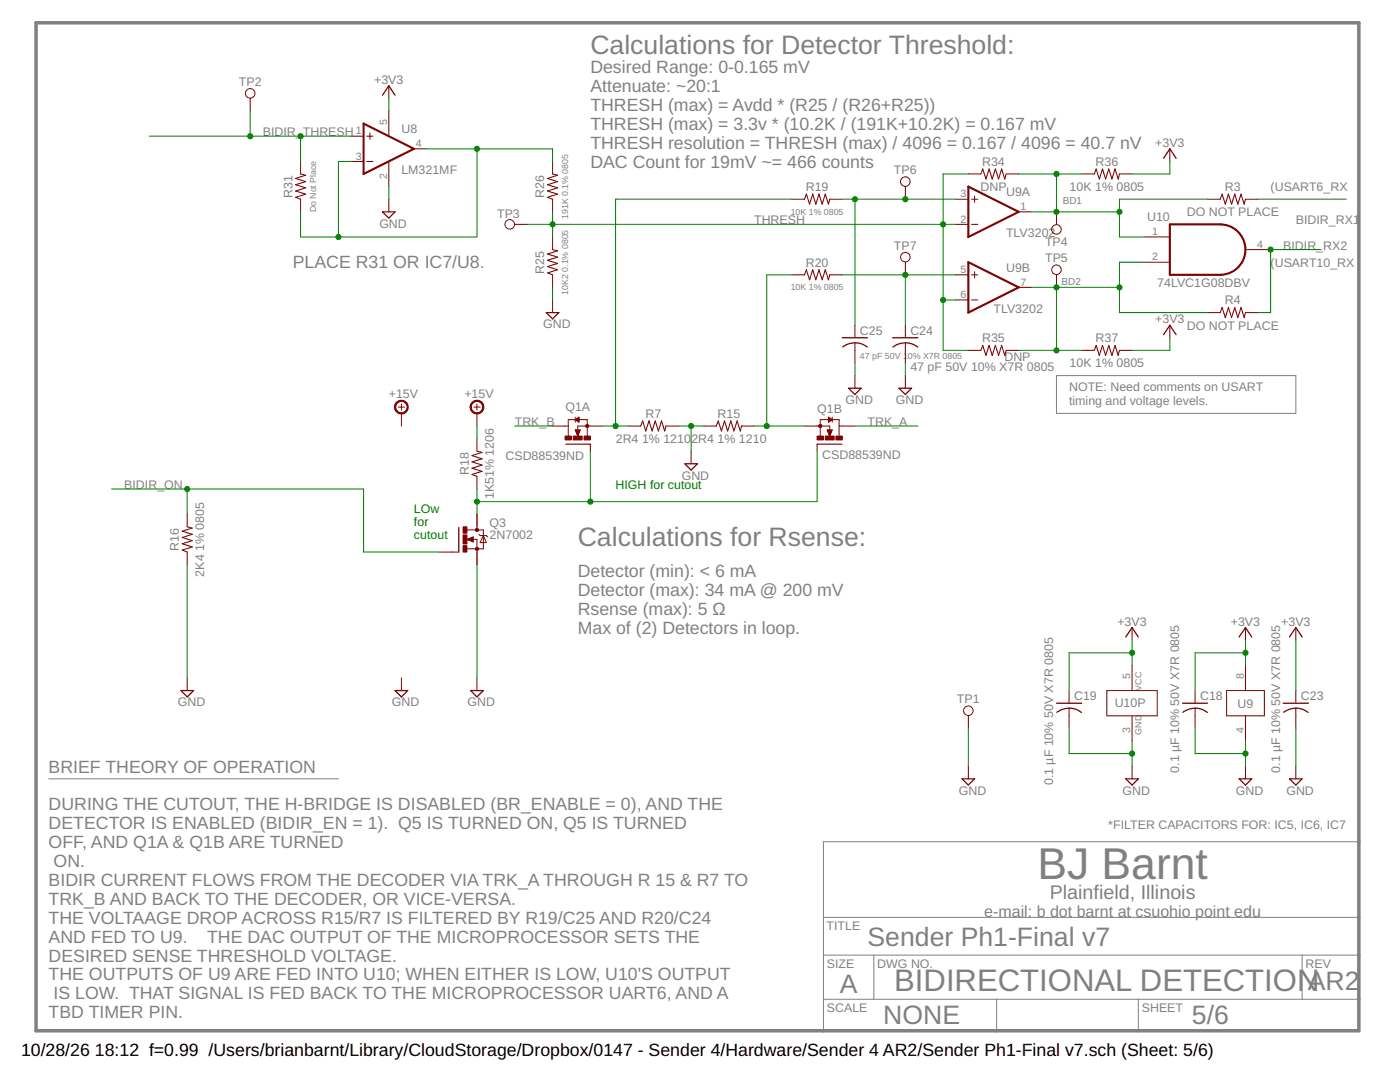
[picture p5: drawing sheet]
<svg xmlns="http://www.w3.org/2000/svg" width="279mm" height="216mm" viewBox="0 0 279 216" stroke-linecap="round" stroke-linejoin="round" font-family="sans-serif">
<path d="M210.8 75h47.8v7.5h-47.8zM9.7 155.4h57.8M271.2 168h-106.9v37.7M164.3 199.4h106.9M164.3 190.6h106.9M164.3 183h106.9M174.4 190.6v8.8M198.9 199.4v6.3M227.2 199.4v6.3M259.9 190.6v8.8" fill="none" stroke="#808080" stroke-width=".2"/>
<path d="M7.2 4.6h264v201.1h-264z" fill="none" stroke="#808080" stroke-width=".7"/>
<g fill="none" stroke="#800000" stroke-width=".2">
<path d="M49.9 19.6v2.6M77.6 17.1v2.5M60 32.2v2.5M60 39.8v2.5M70 27.2h2.6M70 32.2h2.6M73.2 27.2h1.2M73.2 32.2h1.2M73.8 26.5v1.3M77.6 22.2v5M77.6 32.2v5M77.6 39.8v2.5"/>
<path d="M82.6 29.7h2.5M110.3 32.2v2.5M110.3 39.8v2.5M158.1 39.8h2.4M165.6 39.8h2.5M180.7 37.2v2.6M190.7 39.8h2.6M193.3 34.7h2.4M193.9 39.8h1.2M194.5 39.1v1.3M200.8 34.7h2.5M215.9 34.7h2.5"/>
<path d="M223.4 34.7h2.5M233.5 29.7v2.5M241 39.8h2.5M248.6 39.8h2.5M102.7 44.8h2.5M110.3 47.3v2.5M110.3 54.8v2.5M110.3 59.9v2.5M158.1 54.8h2.4M165.6 54.8h2.5M180.7 52.3v2.5M190.7 44.8h2.6"/>
<path d="M190.7 54.8h2.6M190.7 59.9h2.6M193.9 44.8h1.2M193.9 54.8h1.2M193.9 59.9h1.2M194.5 54.2v1.3M203.3 42.3h2.5M203.3 57.3h2.5M210.8 42.3v2.5M210.8 54.8v2.5M228.4 47.3h5.1M228.4 52.3h5.1"/>
<path d="M248.6 49.8h5M170.6 64.9v2.5M170.6 68.4v4M170.6 75v2.5M180.7 64.9v2.5M180.7 68.4v4M180.7 75v2.5M193.3 69.9h2.4M200.8 69.9h2.5M215.9 69.9h2.5M223.4 69.9h2.5M233.5 64.9v2.5"/>
<path d="M241 62.4h2.5M248.6 62.4h2.5M79.5 81.2h1.2M80.1 80.6v1.3M80.1 82.5v2.5M94.6 81.2h1.2M95.2 80.6v1.3M95.2 82.5v2.5M95.2 87.5v2.5M95.2 95.1v2.5M110.3 85h3.1M113.4 87v-3.3h3.8v3.3"/>
<path d="M114.8 83.2v1M114.8 85.8h1l-.5 1.2zM114.9 85.9h.9M114.9 86h.8M114.9 86.1h.8M115 83.8h.5M115 86.2h.6M115 83.6h.5M115 86.3h.6M115.1 86.5h.4M115.1 86.6h.4M115.1 84h.4"/>
<path d="M115.2 86.7h.2M115.2 83.5h.3M115.2 86.8h.2M115.3 86.9h.1M115.3 84.1h.2M115.4 83.4h.1M115.5 84.2h.1M115.5 83.2l-.7 .5 .7 .5M115.5 83.2v1M115.5 83.2l.1 .1M117.8 88.6v1.4M120.3 85h-5v.9"/>
<path d="M125.4 85h2.5M132.9 85h2.5M137.9 90v2.5M140.4 85h2.6M148 85h2.5M160.5 85h5.1v.9M163.1 88.6v1.4M165.1 85.8h1l-.5 1.2zM165.1 85.9h1M165.2 86h.8M165.2 86.1h.7M165.3 86.2h.6"/>
<path d="M165.3 86.3h.6M165.3 84.2h.1M165.3 84.1h.3M165.3 84h.5M165.3 83.8h.6M165.3 83.6h.6M165.3 83.5h.4M165.3 83.4h.2M165.3 83.2l.8 .5-.8 .5M165.3 83.2v1M165.3 83.2l.1 .1M165.4 86.5h.4"/>
<path d="M165.4 86.6h.4M165.5 86.7h.2M165.5 86.8h.2M165.6 86.9h.1M166.1 83.2v1M167.5 85h3.1M167.5 87v-3.3h-3.8v3.3M37.4 102.6v2.5M37.4 110.2v2.4M87.7 110.2h3.9M93.2 107.6l1.2-.5v1zM93.2 105.7h3.3v3.8h-3.3"/>
<path d="M94.3 107.6h.9v5M95.2 102.6v3.1M95.6 106.6l.2 .3h1.3l.2 .2M96.5 106.9l.6 1.4h-1.3zM37.4 135.3v2.5M80.1 135.3v2.5M95.2 135.3v2.5M213.4 137.8v2.5M220.9 137.8h10v5h-10zM225.9 125.2v2.5M225.9 132.8v5M238.5 137.8v2.5"/>
<path d="M244.8 137.8h7.5v5h-7.5zM248.6 125.2v2.5M248.6 132.8v5M258.6 125.2v2.5M258.6 137.8v2.5M193.3 142.8v2.5M193.3 152.9v2.5M213.4 141.3v4M225.9 142.8v5M225.9 152.9v2.5M238.5 141.3v4M248.6 142.8v5"/>
<path d="M248.6 152.9v2.5M258.6 141.3v4M258.6 152.9v2.5"/>
<circle cx="49.9" cy="18.6" r=".95"/>
<circle cx="180.7" cy="36.2" r=".95"/>
<circle cx="101.7" cy="44.8" r=".95"/>
<circle cx="180.7" cy="51.3" r=".95"/>
<circle cx="210.8" cy="45.8" r=".95"/>
<circle cx="210.8" cy="53.8" r=".95"/>
<circle cx="193.3" cy="141.8" r=".95"/>
</g>
<g fill="none" stroke="#800000" stroke-width=".21">
<path d="M60 34.7l1 .3-2 .6 2 .6-2 .7 2 .6-2 .6 2 .6-2 .7 1 .4M110.3 34.7l1 .3-2 .6 2 .6-2 .7 2 .6-2 .6 2 .6-2 .7 1 .4M160.5 39.8l.4-1.1 .7 2 .6-2 .6 2 .6-2 .7 2 .6-2 .6 2 .3-.9M195.7 34.7l.4-1 .7 2 .6-2 .6 2 .6-2 .7 2 .6-2 .6 2 .3-1M218.4 34.7l.4-1 .6 2 .6-2 .6 2 .7-2 .6 2 .6-2 .7 2 .2-1M243.5 39.8l.4-1.1 .6 2 .7-2 .6 2 .6-2 .6 2 .7-2 .6 2 .3-.9M110.3 49.8l1 .3-2 .6 2 .6-2 .6 2 .7-2 .6 2 .6-2 .7 1 .3M160.5 54.8l.4-1 .7 2 .6-2 .6 2 .6-2 .7 2 .6-2 .6 2 .3-1M195.7 69.9l.4-1 .7 2 .6-2 .6 2 .6-2 .7 2 .6-2 .6 2 .3-1M218.4 69.9l.4-1 .6 2 .6-2 .6 2 .7-2 .6 2 .6-2 .7 2 .2-1M243.5 62.4l.4-1 .6 2 .7-2 .6 2 .6-2 .6 2 .7-2 .6 2 .3-1M95.2 90l1 .3-2 .6 2 .6-2 .7 2 .6-2 .6 2 .6-2 .7 1 .4"/>
<path d="M127.9 85l.3-1 .7 2 .6-2 .6 2 .7-2 .6 2 .6-2 .7 2 .2-1M143 85l.3-1 .7 2 .6-2 .6 2 .7-2 .6 2 .6-2 .6 2 .3-1M37.4 105.1l1 .3-2 .6 2 .6-2 .7 2 .6-2 .6 2 .6-2 .7 1 .4"/>
</g>
<g fill="none" stroke="#800000" stroke-width=".25">
<path d="M76.3 19l1.3-1.9 1.2 1.9M232.2 31.6l1.3-1.9 1.2 1.9M76.3 42.3h2.5l-1.2 1.2zM109 62.4h2.5l-1.2 1.2zM168.1 67.4h5M168.2 69.2a4 4 0 0 1 4.9 0M169.4 77.5h2.5l-1.3 1.2zM178.2 67.4h5M178.2 69.2a4 4 0 0 1 4.9 0M179.4 77.5h2.5l-1.2 1.2zM232.2 66.8l1.3-1.9 1.2 1.9M112.9 88.6h4.9"/>
<path d="M136.7 92.5h2.5l-1.3 1.3zM163.1 88.6h4.9M91.6 105.2v5M36.1 137.8h2.5l-1.2 1.3zM78.8 137.8h2.6l-1.3 1.3zM93.9 137.8h2.6l-1.3 1.3zM224.7 127.1l1.2-1.9 1.3 1.9M247.3 127.1l1.3-1.9 1.2 1.9M257.3 127.1l1.3-1.9 1.3 1.9M192 155.4h2.5l-1.2 1.3zM210.8 140.3h5.1M210.9 142.1a4 4 0 0 1 4.9 .1"/>
<path d="M224.7 155.4h2.5l-1.3 1.3zM236 140.3h5M236.1 142.1a4 4 0 0 1 4.9 .1M247.3 155.4h2.5l-1.2 1.3zM256.1 140.3h5M256.2 142.1a4 4 0 0 1 4.9 .1M257.3 155.4h2.6l-1.3 1.3z"/>
</g>
<path d="M94.3 107.4l-.9 .2 .9 .3v-.3h-.2" fill="none" stroke="#800000" stroke-width=".32"/>
<g fill="#800000" stroke="#800000" stroke-width=".2">
<path d="M79.1 80.3a1.38 1.38 0 0 1 2.2 .2 1.38 1.38 0 0 1-.8 2.1 1.38 1.38 0 0 1-1.8-1.4h.3a1.14 1.14 0 0 1 1.6-1 1.14 1.14 0 0 1 .3 1.9 1.14 1.14 0 0 1-1.9-.6v-.3h-.3z" fill-rule="evenodd"/>
<path d="M94.2 80.3a1.38 1.38 0 0 1 2.2 .2 1.38 1.38 0 0 1-.8 2.1 1.38 1.38 0 0 1-1.8-1.4h.3a1.13 1.13 0 0 1 1.6-.9 1.13 1.13 0 0 1 .2 1.9 1.13 1.13 0 0 1-1.8-.7v-.3h-.3z" fill-rule="evenodd"/>
<circle cx="95.2" cy="109.5" r=".33"/>
<circle cx="95.2" cy="105.7" r=".33"/>
<circle cx="117.2" cy="85" r=".33"/>
<circle cx="163.7" cy="85" r=".33"/>
</g>
<g fill="#800000" stroke="#800000" stroke-width=".2">
<path d="M92.4 108.9h.8v1.3h-.8z"/>
<path d="M92.4 105.1h.8v1.3h-.8z"/>
<path d="M92.4 106.7h.8v1.8h-.8z"/>
<path d="M116.6 87h1.2v.8h-1.2z"/>
<path d="M112.8 87h1.2v.8h-1.2z"/>
<path d="M114.4 87h1.8v.8h-1.8z"/>
<path d="M163.1 87h1.2v.8h-1.2z"/>
<path d="M166.8 87h1.3v.8h-1.3z"/>
<path d="M164.7 87h1.8v.8h-1.8z"/>
</g>
<path d="M72.6 24.7l10 5-10 5zM193.3 37.2l10 5.1-10 5zM193.3 52.3l10 5-10 5.1zM233.5 44.8h10a5 5 0 0 1 5 5 5 5 0 0 1-5 5h-10z" fill="none" stroke="#800000" stroke-width=".42"/>
<g fill="none" stroke="#008000" stroke-width=".2">
<path d="M77.6 19.6v2.6M29.8 27.2h40.2M49.9 22.2v5M60 27.2v5M70 32.2h-2.5v15.1M77.6 37.2v2.6M85.1 29.7h25.2v2.5M95.2 29.7v17.6h-35.2v-5M158.1 39.8h-35.2v45.2M168.1 39.8h22.6M170.6 39.8v25.1M193.3 34.7h-5.1v35.2h5.1"/>
<path d="M203.3 34.7h12.6M210.8 34.7v7.6M233.5 32.2v2.5h-7.6M241 39.8h-17.6v7.5h5M251.1 39.8h17.6M105.2 44.8h85.5M110.3 42.3v5M110.3 57.3v2.6M158.1 54.8h-5.1v30.2M168.1 54.8h22.6M180.7 54.8v10.1M188.2 59.9h2.5"/>
<path d="M205.8 42.3h17.6M205.8 57.3h17.6M210.8 57.3v12.6M228.4 52.3h-5v10.1h17.6M263.6 49.8h-10v12.6h-2.5M170.6 72.4v2.6M180.7 72.4v2.6M203.3 69.9h12.6M233.5 67.4v2.5h-7.6M22.3 97.6h50.3v12.6h15.1M37.4 97.6v5M95.2 85v2.5"/>
<path d="M95.2 97.6v5M102.7 85h7.6M117.8 90v10.1M120.3 85h5.1M135.4 85h5M137.9 85v5M150.5 85h10M163.1 90v10.1h-67.9M170.6 85h12.6M37.4 112.6v22.7M95.2 112.6v22.7M225.9 130.3h-12.5v7.5"/>
<path d="M225.9 127.7v5.1M248.6 127.7v5.1M248.6 130.3h-10.1v7.5M258.6 127.7v10.1M193.3 145.3v7.6M213.4 145.3v5.1h12.5M225.9 147.8v5.1M238.5 145.3v5.1h10.1M248.6 147.8v5.1M258.6 145.3v7.6"/>
</g>
<g fill="#008000" stroke="#008000" stroke-width=".2">
<circle cx="137.9" cy="85" r=".51"/>
<circle cx="248.6" cy="150.4" r=".51"/>
<circle cx="225.9" cy="150.4" r=".51"/>
<circle cx="122.9" cy="85" r=".51"/>
<circle cx="153" cy="85" r=".51"/>
<circle cx="95.2" cy="100.1" r=".51"/>
<circle cx="117.8" cy="100.1" r=".51"/>
<circle cx="60" cy="27.2" r=".51"/>
<circle cx="49.9" cy="27.2" r=".51"/>
<circle cx="170.6" cy="39.8" r=".51"/>
<circle cx="180.7" cy="39.8" r=".51"/>
<circle cx="180.7" cy="54.8" r=".51"/>
<circle cx="253.6" cy="49.8" r=".51"/>
<circle cx="248.6" cy="130.3" r=".51"/>
<circle cx="225.9" cy="130.3" r=".51"/>
<circle cx="188.2" cy="44.8" r=".51"/>
<circle cx="110.3" cy="44.8" r=".51"/>
<circle cx="188.2" cy="59.9" r=".51"/>
<circle cx="95.2" cy="29.7" r=".51"/>
<circle cx="67.5" cy="47.3" r=".51"/>
<circle cx="37.4" cy="97.6" r=".51"/>
<circle cx="210.8" cy="34.7" r=".51"/>
<circle cx="210.8" cy="42.3" r=".51"/>
<circle cx="223.4" cy="42.3" r=".51"/>
<circle cx="210.8" cy="69.9" r=".51"/>
<circle cx="210.8" cy="57.3" r=".51"/>
<circle cx="223.4" cy="57.3" r=".51"/>
</g>
<text font-size="8.9" fill="#808080" x="207" y="175.3">BJ Barnt</text>
<text font-size="6.2" fill="#808080" x="178.5" y="197.8">BIDIRECTIONAL DETECTION</text>
<g font-size="5.3" fill="#808080">
<text x="117.8" y="10.8">Calculations for Detector Threshold:</text>
<text x="115.3" y="108.9">Calculations for Rsense:</text>
<text x="173.1" y="188.7">Sender Ph1-Final v7</text>
<text x="261" y="197.5">AR2</text>
<text x="167.6" y="198.1">A</text>
<text x="176.3" y="204.4">NONE</text>
<text x="237.9" y="204.4">5/6</text>
</g>
<text font-size="3.9" fill="#808080" x="209.5" y="179.4">Plainfield, Illinois</text>
<g font-size="3.5" fill="#808080">
<text x="117.8" y="14.6">Desired Range: 0-0.165 mV</text>
<text x="117.8" y="18.4">Attenuate: ~20:1</text>
<text x="117.8" y="22.1">THRESH (max) = Avdd * (R25 / (R26+R25))</text>
<text x="117.8" y="25.9">THRESH (max) = 3.3v * (10.2K / (191K+10.2K) = 0.167 mV</text>
<text x="117.8" y="29.7">THRESH resolution = THRESH (max) / 4096 = 0.167 / 4096 = 40.7 nV</text>
<text x="117.8" y="33.5">DAC Count for 19mV ~= 466 counts</text>
<text x="58.4" y="53.6">PLACE R31 OR IC7/U8.</text>
<text x="115.3" y="115.2">Detector (min): &lt; 6 mA</text>
<text x="115.3" y="118.9">Detector (max): 34 mA @ 200 mV</text>
<text x="115.3" y="122.7">Rsense (max): 5 Ω</text>
<text x="115.3" y="126.5">Max of (2) Detectors in loop.</text>
<text x="9.7" y="154.2">BRIEF THEORY OF OPERATION</text>
<text x="9.7" y="161.7">DURING THE CUTOUT, THE H-BRIDGE IS DISABLED (BR_ENABLE = 0), AND THE</text>
<text x="9.7" y="165.5">DETECTOR IS ENABLED (BIDIR_EN = 1). Q5 IS TURNED ON, Q5 IS TURNED</text>
<text x="9.7" y="169.3">OFF, AND Q1A &amp; Q1B ARE TURNED</text>
<text x="10.7" y="173">ON.</text>
<text x="9.7" y="176.8">BIDIR CURRENT FLOWS FROM THE DECODER VIA TRK_A THROUGH R 15 &amp; R7 TO</text>
<text x="9.7" y="180.6">TRK_B AND BACK TO THE DECODER, OR VICE-VERSA.</text>
<text x="9.7" y="184.3">THE VOLTAAGE DROP ACROSS R15/R7 IS FILTERED BY R19/C25 AND R20/C24</text>
<text x="9.7" y="188.1">AND FED TO U9.</text>
<text x="9.7" y="191.9">DESIRED SENSE THRESHOLD VOLTAGE.</text>
<text x="41.3" y="188.1">THE DAC OUTPUT OF THE MICROPROCESSOR SETS THE</text>
<text x="9.7" y="195.6">THE OUTPUTS OF U9 ARE FED INTO U10; WHEN EITHER IS LOW, U10'S OUTPUT</text>
<text x="9.7" y="203.2">TBD TIMER PIN.</text>
<text x="10.7" y="199.4">IS LOW. THAT SIGNAL IS FED BACK TO THE MICROPROCESSOR UART6, AND A</text>
</g>
<g font-size="3.5">
<text x="4.2" y="210.7">10/28/26</text>
<text x="18.9" y="210.7">18:12 f=0.99 /Users/brianbarnt/Library/CloudStorage/Dropbox/0147 - Sender 4/Hardware/Sender 4 AR2/Sender Ph1-Final v7.sch (Sheet: 5/6)</text>
</g>
<text font-size="3.2" fill="#808080" x="196.4" y="182.9">e-mail: b dot barnt at csuohio point edu</text>
<g font-size="2.5" fill="#808080">
<text x="47.7" y="17.1">TP2</text>
<text x="74.7" y="16.7">+3V3</text>
<text x="52.5" y="27.2">BIDIR_</text>
<text x="60.4" y="27.2">THRESH</text>
<text x="80.1" y="26.6">U8</text>
<text x="230.5" y="29.3">+3V3</text>
<text x="80.1" y="34.7">LM321MF</text>
<text x="178.4" y="34.7">TP6</text>
<text x="196" y="33.1">R34</text>
<text x="218.6" y="33.1">R36</text>
<text x="58.3" y="39.5" transform="rotate(-90 58.3 39.5)">R31</text>
<text x="108.6" y="39.5" transform="rotate(-90 108.6 39.5)">R26</text>
<text x="160.8" y="38.1">R19</text>
<text x="195.7" y="38.1">DNP</text>
<text x="200.8" y="39.1">U9A</text>
<text x="213.5" y="38.1">10K 1% 0805</text>
<text x="244.5" y="38.1">R3</text>
<text x="253.6" y="38.1">(USART6_RX</text>
<text x="75.7" y="45.4">GND</text>
<text x="99.2" y="43.5">TP3</text>
<text x="150.5" y="44.8">THRESH</text>
<text x="200.8" y="47.3">TLV3202</text>
<text x="228.9" y="44.1">U10</text>
<text x="236.9" y="43.1">DO NOT PLACE</text>
<text x="258.6" y="44.8">BIDIR_RX1</text>
<text x="160.8" y="53.2">R20</text>
<text x="178.4" y="49.8">TP7</text>
<text x="208.6" y="49">TP4</text>
<text x="208.6" y="52.3">TP5</text>
<text x="253.6" y="53.2">(USART10_RX</text>
<text x="256.1" y="49.8">BIDIR_RX2</text>
<text x="108.6" y="54.6" transform="rotate(-90 108.6 54.6)">R25</text>
<text x="200.8" y="54.2">U9B</text>
<text x="231" y="57.3">74LVC1G08DBV</text>
<text x="108.4" y="65.5">GND</text>
<text x="198.3" y="62.4">TLV3202</text>
<text x="230.5" y="64.5">+3V3</text>
<text x="236.9" y="65.8">DO NOT PLACE</text>
<text x="244.5" y="60.7">R4</text>
<text x="171.6" y="66.8">C25</text>
<text x="181.7" y="66.8">C24</text>
<text x="196" y="68.3">R35</text>
<text x="218.6" y="68.3">R37</text>
<text x="181.7" y="74.1">47 pF 50V 10% X7R 0805</text>
<text x="200.4" y="72">DNP</text>
<text x="213.5" y="73.3">10K 1% 0805</text>
<text x="77.6" y="79.3">+15V</text>
<text x="92.7" y="79.3">+15V</text>
<text x="112.8" y="82.1">Q1A</text>
<text x="128.8" y="83.4">R7</text>
<text x="143.2" y="83.4">R15</text>
<text x="163.1" y="82.4">Q1B</text>
<text x="168.7" y="80.6">GND</text>
<text x="178.8" y="80.6">GND</text>
<text x="213.4" y="78.1">NOTE: Need comments on USART</text>
<text x="213.4" y="80.7">timing and voltage levels.</text>
<text x="102.7" y="85">TRK_B</text>
<text x="122.9" y="88.4">2R4</text>
<text x="128.1" y="88.4">1% 1210</text>
<text x="138" y="88.4">2R4</text>
<text x="143.2" y="88.4">1% 1210</text>
<text x="173.1" y="85">TRK_A</text>
<text x="93.5" y="94.8" transform="rotate(-90 93.5 94.8)">R18</text>
<text x="100.9" y="91.8">CSD88539ND</text>
<text x="136" y="95.7">GND</text>
<text x="164.1" y="91.5">CSD88539ND</text>
<text x="24.8" y="97.6">BIDIR_ON</text>
<text x="98.6" y="99.6" transform="rotate(-90 98.6 99.6)">1K51% 1206</text>
<text x="97.7" y="107.6">2N7002</text>
<text x="97.7" y="105.1">Q3</text>
<text x="35.7" y="109.9" transform="rotate(-90 35.7 109.9)">R16</text>
<text x="40.7" y="110" transform="rotate(-90 40.7 110)">1% 0805</text>
<text x="40.7" y="115.1" transform="rotate(-90 40.7 115.1)">2K4</text>
<text x="223" y="124.8">+3V3</text>
<text x="245.6" y="124.8">+3V3</text>
<text x="255.7" y="124.8">+3V3</text>
<text x="35.5" y="140.9">GND</text>
<text x="78.2" y="140.9">GND</text>
<text x="93.3" y="140.9">GND</text>
<text x="191" y="140.3">TP1</text>
<text x="214.4" y="139.7">C19</text>
<text x="222.5" y="141.1">U10P</text>
<text x="239.5" y="139.7">C18</text>
<text x="247" y="141.2">U9</text>
<text x="259.6" y="139.7">C23</text>
<text x="235.3" y="154.2" transform="rotate(-90 235.3 154.2)">0.1 µF 10% 50V X7R 0805</text>
<text x="255.5" y="154.2" transform="rotate(-90 255.5 154.2)">0.1 µF 10% 50V X7R 0805</text>
<text x="191.4" y="158.5">GND</text>
<text x="210.2" y="156.7" transform="rotate(-90 210.2 156.7)">0.1 µF 10% 50V X7R 0805</text>
<text x="224" y="158.5">GND</text>
<text x="246.7" y="158.5">GND</text>
<text x="256.7" y="158.5">GND</text>
<text x="221.2" y="165.5">*FILTER CAPACITORS FOR: IC5, IC6, IC7</text>
<text x="165" y="185.6">TITLE</text>
<text x="165" y="193.1">SIZE</text>
<text x="175.1" y="193.1">DWG NO.</text>
<text x="260.6" y="193.1">REV</text>
<text x="165" y="201.9">SCALE</text>
<text x="227.9" y="201.9">SHEET</text>
</g>
<g font-size="2.5" fill="#008000">
<text x="122.8" y="97.6">HIGH for cutout</text>
<text x="82.6" y="102.3">LOw</text>
<text x="82.6" y="105">for</text>
<text x="82.6" y="107.6">cutout</text>
</g>
<g font-size="2.1" fill="#808080">
<text x="71" y="26.8">1</text>
<text x="77.2" y="24.9" transform="rotate(-90 77.2 24.9)">5</text>
<text x="83" y="29.3">4</text>
<text x="71" y="31.9">3</text>
<text x="77.2" y="35.7" transform="rotate(-90 77.2 35.7)">2</text>
<text x="191.7" y="39.4">3</text>
<text x="203.7" y="41.9">1</text>
<text x="191.7" y="44.4">2</text>
<text x="230" y="46.9">1</text>
<text x="230" y="52">2</text>
<text x="250.9" y="49.5">4</text>
<text x="191.7" y="59.5">6</text>
<text x="191.7" y="54.5">5</text>
<text x="203.7" y="57">7</text>
<text x="225.6" y="135.5" transform="rotate(-90 225.6 135.5)">5</text>
<text x="248.2" y="135.5" transform="rotate(-90 248.2 135.5)">8</text>
<text x="225.6" y="146.3" transform="rotate(-90 225.6 146.3)">3</text>
<text x="248.2" y="146.3" transform="rotate(-90 248.2 146.3)">4</text>
</g>
<g font-size="2" fill="#808080">
<text x="212.1" y="40.7">BD1</text>
<text x="211.8" y="56.8">BD2</text>
</g>
<g font-size="1.8" fill="#808080">
<text x="63.1" y="42.4" transform="rotate(-90 63.1 42.4)">Do Not Place</text>
<text x="113.4" y="43.7" transform="rotate(-90 113.4 43.7)">191K 0.1% 0805</text>
<text x="157.8" y="42.9">10K 1% 0805</text>
<text x="113.4" y="58.8" transform="rotate(-90 113.4 58.8)">10K2</text>
<text x="113.4" y="54.2" transform="rotate(-90 113.4 54.2)">0.1% 0805</text>
<text x="157.8" y="58">10K 1% 0805</text>
<text x="171.6" y="71.6">47 pF 50V 1</text>
<text x="181.2" y="71.6">0% X7R 0805</text>
<text x="227.8" y="137.8" transform="rotate(-90 227.8 137.8)">VCC</text>
<text x="227.8" y="146.6" transform="rotate(-90 227.8 146.6)">GND</text>
</g>
</svg>
